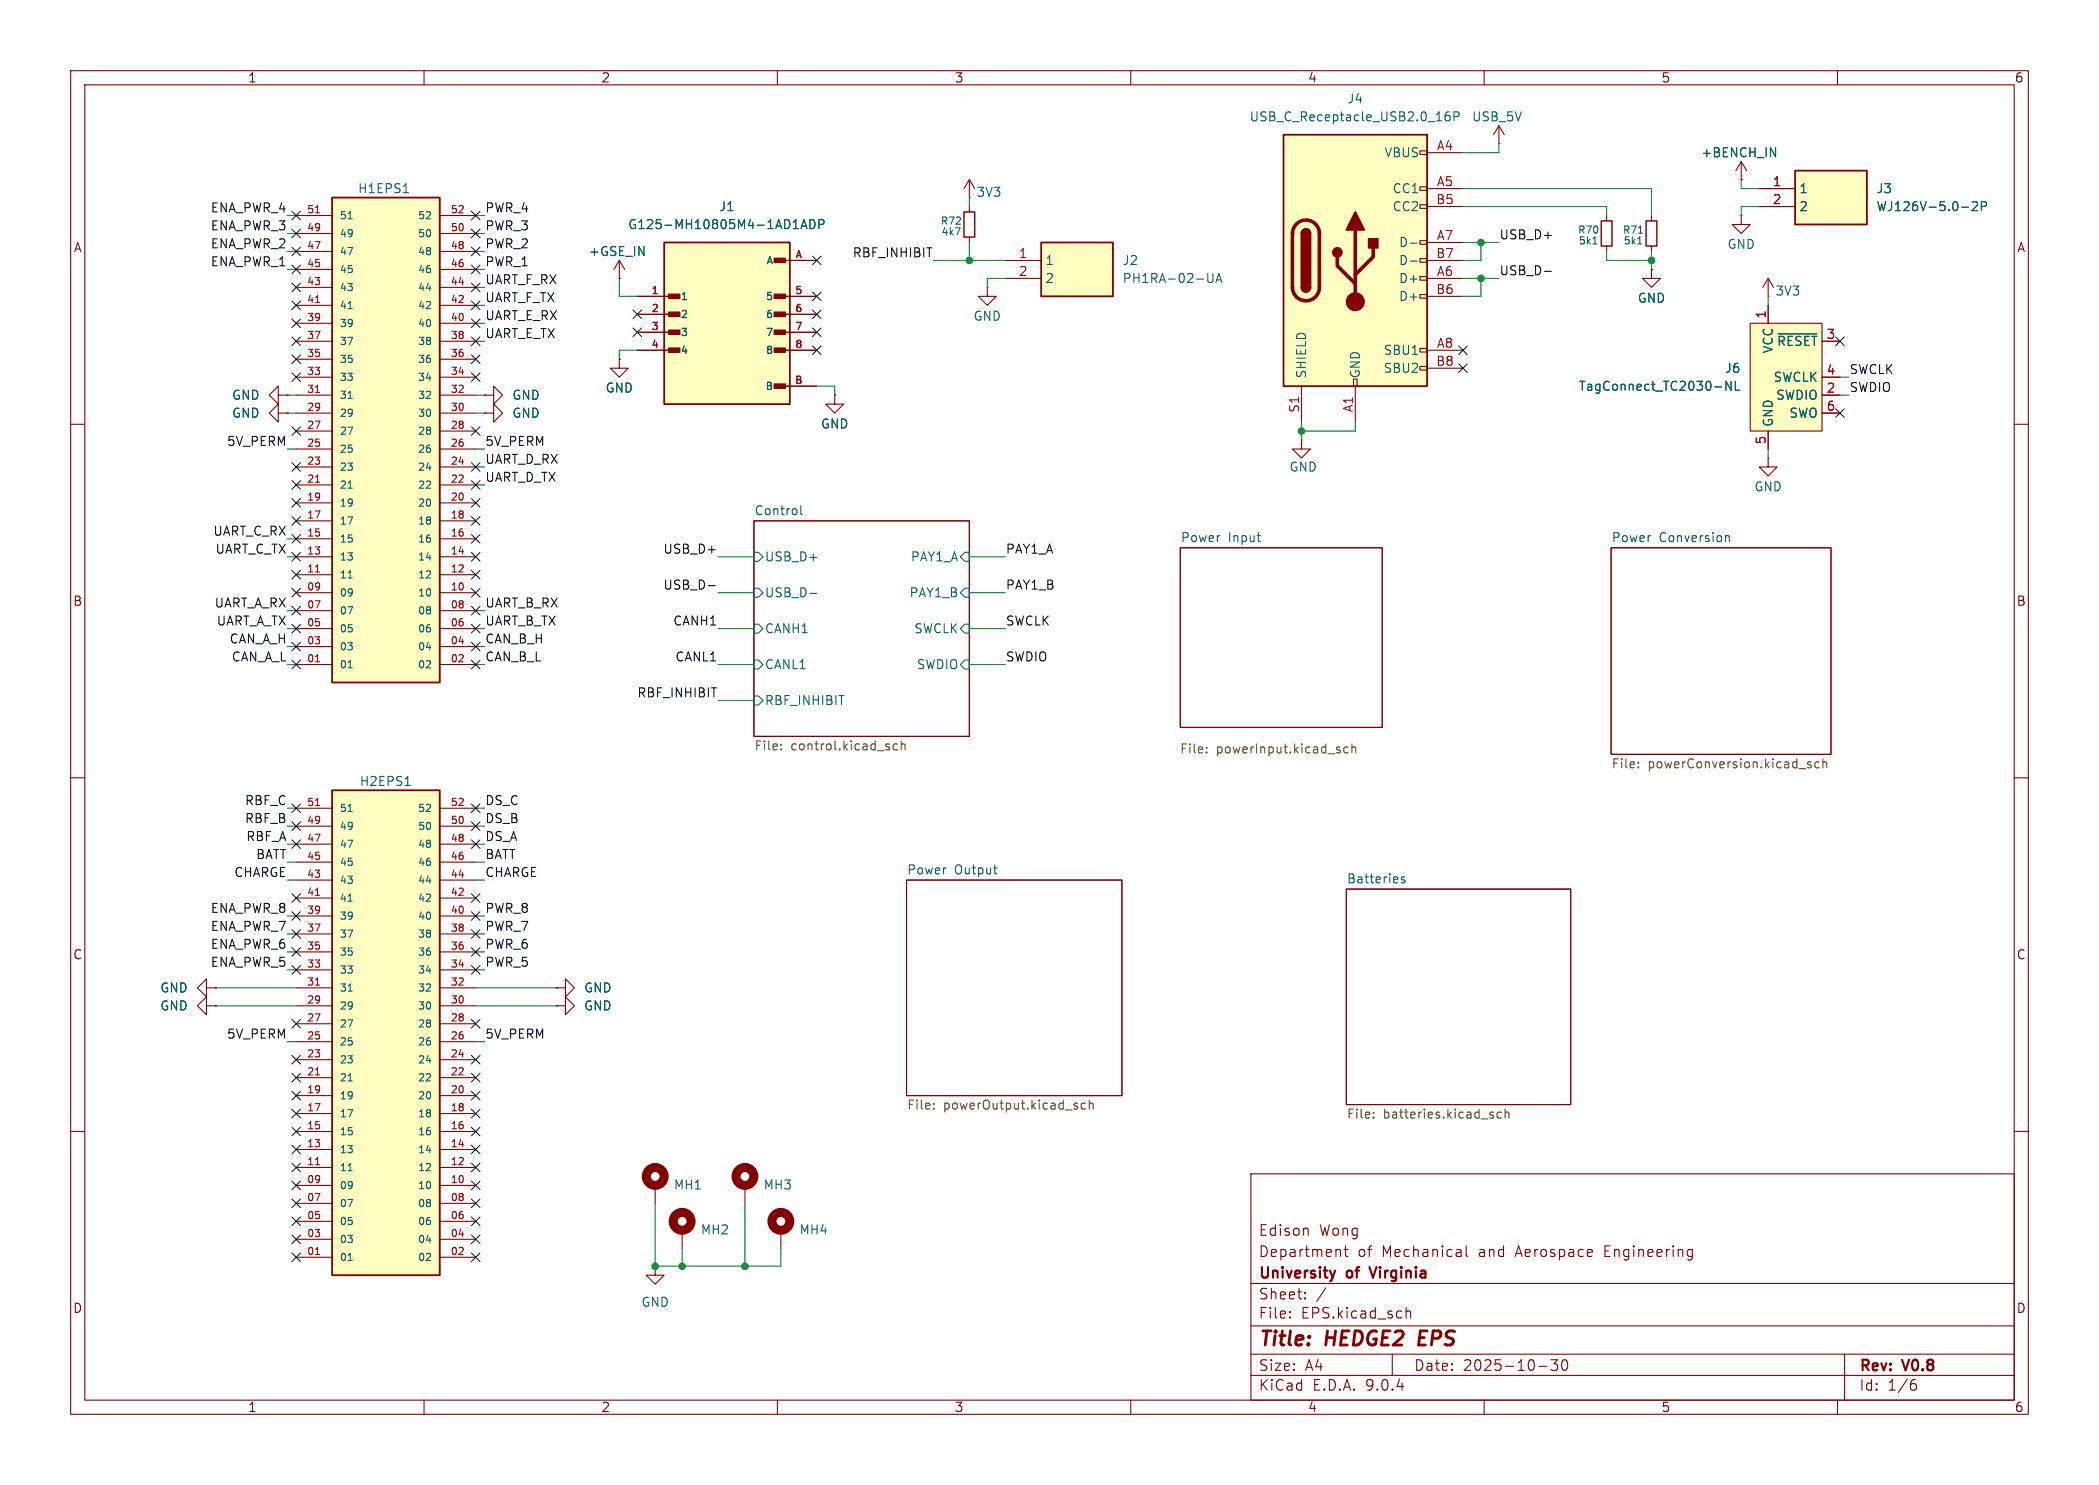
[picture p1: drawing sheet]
<svg xmlns="http://www.w3.org/2000/svg" width="297mm" height="210mm" viewBox="0 0 297 210" stroke-linecap="round" stroke-linejoin="round" font-family="sans-serif">
<g fill="none" stroke="#840000" stroke-width=".15">
<path d="M10 10h277v190h-277zM12 12h273v186h-273zM60 10v2M110 10v2M160 10v2M210 10v2M212.1 17.8l-.8 1.3M212.1 17.8l.8 1.3M212.1 17.8v2.5M260 10v2M212.1 20.3h.1M250.2 39.4l-.8 1.2"/>
<path d="M250.2 39.4l.8 1.2M250.2 39.4v2.5M68.6 55.9h1.2v1.3l1.3-1.3-1.3-1.3v1.3M68.6 55.9h.1M250.2 41.9h.1M10 60h2M106.7 73.7h30.5v30.4h-30.5zM167 77.5h28.6v25.4h-28.6zM228 77.5h31.1v29.2h-31.1zM285 60h2M10 110h2M285 110h2"/>
<path d="M128.3 124.5h30.4v30.4h-30.4zM190.5 125.7h31.7v30.5h-31.7zM10 160h2M177 166h108v32h-108zM184.9 173.7l.2 .2v.8M189.6 176.8l.1 .9M190.2 176.7h.5M190.4 176.2v1.3l.1 .1 .2 .1M207.5 176.2v1.3l.2 .2M239 176.7l.5 .1M239.5 177.6l-.5 .1M239.5 176.7v1.2l-.3 .3"/>
<path d="M285 160h2M60 198v2M110 198v2M160 198v2M177 194.5h108M177 191.5h108M177 187.5h108M177 181.5h108M182.5 186.3h.1l-.1 .1M182.5 186.3v.1M182.5 185.5v.1M182.5 185.5h.1l-.1 .1"/>
<path d="M184.7 183.6v.1M184.7 183.6h-.1l.1 .1M184.7 182.8v.1M184.7 182.8h-.1l.1 .1M187.6 182.1l-1.3 2M197 191.5v3M199 184.9v1.5M199 185.5a.37 .37 0 0 1 .6 .1v.8M210 198v2M217.7 193.2h1.2M219.5 192.3h.9l-.5 .6a.41 .41 0 0 1 .5 .3v.3l-.2 .2-.5 .1-.2-.1M221.1 192.4a.36 .36 0 0 1 .4-.1 .36 .36 0 0 1 .2 .3 .77 .77 0 0 1-.4 1.2 .91 .91 0 0 1-.2-1.4z"/>
<path d="M260 198v2M261 191.5v6.5M270.6 195.7h.4l.2 .3-.1 .5-.2 .1h-.3M271 195.1l-.4 .1"/>
</g>
<path d="M201 188.2l-.3 2h1" fill="none" stroke="#840000" stroke-width=".4"/>
<path d="M188.9 179.7l-.3 1M193.8 179.2l.5 1.5" fill="none" stroke="#840000" stroke-width=".3"/>
<g fill="none" stroke="#006464" stroke-width=".15">
<path d="M106.7 78.1h.6l.6 .6-.6 .7h-.6zM113.3 71.5v1.1l.2 .2M136.5 78.1h.7v1.3h-.7l-.6-.7zM177.9 75.7h.5M178.2 76.6h.2M244.2 75.9l.1-.2 .3 .1 .1 .8M106.7 88.3h.6l.6 .6-.6 .6h-.6zM106.7 93.3h.6l.6 .7-.6 .6h-.6zM106.7 83.2h.6l.6 .6-.6 .7h-.6zM106.7 98.4h.6l.6 .7-.6 .6h-.6zM114.6 83.9h1M136.5 83.2h.7v1.3h-.7l-.6-.7z"/>
<path d="M136.5 88.3h.7v1.2h-.7l-.6-.6zM136.5 93.3h.7v1.3h-.7l-.6-.6zM140.6 122.7h.5M140.9 123.6h.2M198.8 124.1l-.3-.1-.2 .2v.2l.5 .1v.3h-.5"/>
</g>
<g fill="none" stroke="#725600" stroke-width=".15">
<path d="M110.5 105.9v.1M110.5 105.3v.1M127 105.3l-.4-.1-.2 .2v.4l.1 .2h.5M127.5 105.3l.2-.1 .3 .1 .1 .7M127.5 104.8v1.2M170.7 106.4v.1M170.7 105.7v.1M190.7 105.7l-.3-.1-.3 .3v.3l.2 .2h.4M191.3 105.8l.2-.2 .3 .1v.8M191.3 105.2v1.3M231.8 108.5v.1M231.8 107.8v.1"/>
<path d="M255.8 108l.5 .3-.2 .3-.3-.1M256.2 107.8l-.3-.1-.1 .2M257.4 107.8l-.4-.1-.2 .3v.3l.1 .2h.5M257.9 107.9l.2-.2 .3 .1 .1 .8M257.9 107.3v1.3M132.1 156.7v.1M132.1 156.1v.1M152.4 156.5v.3M153.6 156.1l-.4-.1-.2 .2v.4l.1 .2h.5M154.1 156.1l.2-.1 .3 .1 .1 .7M154.1 155.6v1.2M194.3 158v.1"/>
<path d="M194.3 157.3v.2M212.4 157.3h-.3l-.3 .2v.4l.1 .2h.5M213 157.4l.2-.1h.3v.8M213 156.8v1.3"/>
</g>
<path d="M47 111.8h15.2v68.5h-15.2z" fill="#ffffc2"/>
<path d="M47 111.8h15.2v68.5h-15.2z" fill="none" stroke="#840000" stroke-width=".25"/>
<g fill="none" stroke="#840000" stroke-width=".15">
<path d="M233.7 38.1v1.3h1.2l-1.2 1.2-1.3-1.2h1.3M233.7 38.1h.1M246.4 25.4h.1M246.4 30.5v1.3h1.2l-1.2 1.2-1.3-1.2h1.3M246.4 30.5h.1M246.4 22.9l-.8 1.2M246.4 22.9l.7 1.2M246.4 22.9v2.5M118.1 55.9v1.3h1.3l-1.3 1.2-1.3-1.2h1.3M118.1 55.9h.1M184.1 62.2v1.3h1.3l-1.3 1.3-1.2-1.3h1.2M184.1 62.2h.1"/>
<path d="M41.9 119.4h5.1M41.9 116.8h5.1M41.9 114.3h5.1M62.2 119.4h5.1M62.2 116.8h5.1M62.2 114.3h5.1M41.9 139.7h5.1M41.9 137.2h5.1M41.9 134.6h5.1M41.9 132.1h5.1M41.9 129.5h5.1M41.9 127h5.1"/>
<path d="M41.9 124.5h5.1M41.9 121.9h5.1M62.2 139.7h5.1M62.2 137.2h5.1M62.2 134.6h5.1M62.2 132.1h5.1M62.2 129.5h5.1M62.2 127h5.1M62.2 124.5h5.1M62.2 121.9h5.1M41.9 157.5h5.1M41.9 154.9h5.1"/>
<path d="M41.9 152.4h5.1M41.9 149.9h5.1M41.9 147.3h5.1M41.9 144.8h5.1M41.9 142.2h5.1M62.2 157.5h5.1M62.2 154.9h5.1M62.2 152.4h5.1M62.2 149.9h5.1M62.2 147.3h5.1M62.2 144.8h5.1M62.2 142.2h5.1"/>
<path d="M41.9 177.8h5.1M41.9 175.3h5.1M41.9 172.7h5.1M41.9 170.2h5.1M41.9 167.6h5.1M41.9 165.1h5.1M41.9 162.6h5.1M41.9 160h5.1M62.2 177.8h5.1M62.2 175.3h5.1M62.2 172.7h5.1M62.2 170.2h5.1"/>
<path d="M62.2 167.6h5.1M62.2 165.1h5.1M62.2 162.6h5.1M62.2 160h5.1"/>
</g>
<path d="M250.5 20.9l.7 1.3v-1.3M49.3 114.8h.5M57.3 111.1h.8M49.3 127.5h.5M49.3 152.9h.5M49.3 140.2h.5M49.3 178.3h.5M49.3 165.6h.5" fill="none" stroke="#006464" stroke-width=".15"/>
<path d="M44.6 113.9h.6M44.6 139.3h.6M44.6 126.6h.6M44.6 152h.6M44.6 177.4h.6M44.6 164.7h.6" fill="none" stroke="#a90000" stroke-width=".15"/>
<path d="M254 24.1h10.2v7.7h-10.2z" fill="#ffffc2"/>
<path d="M254 24.1h10.2v7.7h-10.2z" fill="none" stroke="#840000" stroke-width=".25"/>
<path d="M248.9 26.7h5.1M248.9 29.2h5.1M68.6 58.4h1.2v1.3l1.3-1.3-1.3-1.2v1.2M68.6 58.4h.1" fill="none" stroke="#840000" stroke-width=".15"/>
<path d="M277.6 29.3h.9M279.1 28.6l.2-.1h.3l.2 .1v.3v.2l-.8 .7h.8M280.4 29.2l.6-.1 .1-.2-.1-.3-.2-.1h-.4v1.3" fill="none" stroke="#006464" stroke-width=".15"/>
<path d="M47 27.9h15.2v68.6h-15.2z" fill="#ffffc2"/>
<path d="M47 27.9h15.2v68.6h-15.2z" fill="none" stroke="#840000" stroke-width=".25"/>
<g fill="none" stroke="#840000" stroke-width=".15">
<path d="M41.9 38.1h5.1M41.9 35.6h5.1M41.9 33h5.1M41.9 30.5h5.1M62.2 38.1h5.1M62.2 35.6h5.1M62.2 33h5.1M62.2 30.5h5.1M41.9 58.4h5.1M41.9 55.9h5.1M41.9 53.3h5.1M41.9 50.8h5.1"/>
<path d="M41.9 48.3h5.1M41.9 45.7h5.1M41.9 43.2h5.1M41.9 40.6h5.1M62.2 58.4h5.1M62.2 55.9h5.1M62.2 53.3h5.1M62.2 50.8h5.1M62.2 48.3h5.1M62.2 45.7h5.1M62.2 43.2h5.1M62.2 40.6h5.1"/>
<path d="M41.9 78.7h5.1M41.9 76.2h5.1M41.9 73.7h5.1M41.9 71.1h5.1M41.9 68.6h5.1M41.9 66h5.1M41.9 63.5h5.1M41.9 61h5.1M62.2 78.7h5.1M62.2 76.2h5.1M62.2 73.7h5.1M62.2 71.1h5.1"/>
<path d="M62.2 68.6h5.1M62.2 66h5.1M62.2 63.5h5.1M62.2 61h5.1M41.9 94h5.1M41.9 91.4h5.1M41.9 88.9h5.1M41.9 86.4h5.1M41.9 83.8h5.1M41.9 81.3h5.1M62.2 94h5.1M62.2 91.4h5.1"/>
<path d="M62.2 88.9h5.1M62.2 86.4h5.1M62.2 83.8h5.1M62.2 81.3h5.1"/>
</g>
<path d="M49.3 30.9h.5M57.1 27.2h.7M49.3 56.3h.5M49.3 43.6h.5M49.3 69h.5M49.3 94.4h.5M49.3 81.7h.5" fill="none" stroke="#006464" stroke-width=".15"/>
<path d="M44.6 30.1h.6M44.6 55.5h.6M44.6 42.8h.6M44.6 68.2h.6M44.6 93.6h.6M44.6 80.9h.6" fill="none" stroke="#a90000" stroke-width=".15"/>
<path d="M94 34.3h17.8v22.9h-17.8z" fill="#ffffc2"/>
<path d="M94 34.3h17.8v22.9h-17.8z" fill="none" stroke="#840000" stroke-width=".25"/>
<g fill="#840000" stroke="#840000" stroke-width=".15">
<path d="M94.6 41.6h1.6v.6h-1.6z"/>
<path d="M94.6 44.1h1.6v.7h-1.6z"/>
<path d="M94.6 46.7h1.6v.6h-1.6z"/>
<path d="M94.6 49.2h1.6v.6h-1.6z"/>
<path d="M109.5 36.5h1.6v.6h-1.6z"/>
<path d="M109.5 41.6h1.6v.6h-1.6z"/>
<path d="M109.5 44.1h1.6v.7h-1.6z"/>
<path d="M109.5 46.7h1.6v.6h-1.6z"/>
<path d="M109.5 49.2h1.6v.6h-1.6z"/>
<path d="M109.5 54.3h1.6v.6h-1.6z"/>
</g>
<g fill="none" stroke="#840000" stroke-width=".15">
<path d="M110.5 36.8h5.1M227.3 30.5v.7M227.3 34.8v.8M233.7 30.5v.7M233.7 34.8v.8M39.4 55.9v1.3l-1.3-1.3 1.3-1.3v1.3h1.2M40.6 55.9h.1M90.2 41.9h5M90.2 44.5h5M90.2 47h5M90.2 49.5h5M110.5 41.9h5.1"/>
<path d="M110.5 44.5h5.1M110.5 47h5.1M110.5 49.5h5.1M110.5 54.6h5.1M92.7 179.1v1.2h1.3l-1.3 1.3-1.3-1.3h1.3M92.7 179.1h.1M92.7 167.6v2.6M96.5 174v2.5M105.4 167.6v2.6M110.5 174v2.5"/>
</g>
<path d="M113.3 32.3l.5-1.2 .4 1.2M113.5 32h.6M114.6 31.1a.64 .64 0 0 1 .7 .6 .64 .64 0 0 1-.7 .6zM115.9 31.7h.6l.1-.2-.1-.3-.1-.1h-.5v1.2M225.4 34.5h.6M231.7 34.5h.6M231.8 33h.6" fill="none" stroke="#006464" stroke-width=".15"/>
<path d="M226.6 31.2h1.5v3.6h-1.5zM232.9 31.2h1.5v3.6h-1.5z" fill="none" stroke="#840000" stroke-width=".2"/>
<g fill="none" stroke="#840000" stroke-width="1.3">
<circle cx="92.7" cy="166.4" r="1.27"/>
<circle cx="96.5" cy="172.7" r="1.27"/>
<circle cx="105.4" cy="166.4" r="1.27"/>
<circle cx="110.5" cy="172.7" r="1.27"/>
</g>
<path d="M247.6 45.7h10.2v15.3h-10.2z" fill="#ffffc2"/>
<g fill="none" stroke="#840000" stroke-width=".15">
<path d="M87.6 39.4h.1M87.6 36.8l-.7 1.3M87.6 36.8l.8 1.3M87.6 36.8v2.6M39.4 58.4v1.3l-1.3-1.3 1.3-1.2v1.2h1.2M40.6 58.4h.1M87.6 50.8v1.3h1.3l-1.3 1.2-1.2-1.2h1.2M87.6 50.8h.1M247.6 45.7h10.2v15.3h-10.2zM250.2 43.2v2.5M257.8 48.3h2.5M257.8 53.3h2.5"/>
<path d="M257.8 55.9h2.5M257.8 58.4h2.5M250.2 61v2.5M78.7 139.7h1.3v1.3l1.3-1.3-1.3-1.3v1.3M78.7 139.7h.1M78.7 142.2h1.3v1.3l1.3-1.3-1.3-1.2v1.2M78.7 142.2h.1"/>
</g>
<path d="M244.9 53.9v1.3l-.7-1.3v1.3M245.5 53.9v1.3h.6M251.6 47.2h5.5" fill="none" stroke="#006464" stroke-width=".15"/>
<path d="M181.6 19.1h20.3v35.5h-20.3z" fill="#ffffc2"/>
<g fill="none" stroke="#840000" stroke-width=".15">
<path d="M200.9 21.3h1v.5h-1zM200.9 26.4h1v.5h-1zM200.9 29h1v.5h-1zM200.9 34h1v.5h-1zM200.9 36.6h1v.5h-1zM200.9 39.1h1v.5h-1zM201.9 21.6h5.1M201.9 26.7h5.1M201.9 29.2h5.1M201.9 34.3h5.1M201.9 36.8h5.1M201.9 39.4h5.1"/>
<path d="M184.1 54.6v5.1M191.5 53.6h.5v1h-.5zM191.8 54.6v5.1M200.9 41.7h1v.5h-1zM200.9 49.3h1v.5h-1zM200.9 51.8h1v.5h-1zM201.9 41.9h5.1M201.9 49.5h5.1M201.9 52.1h5.1M250.2 64.8v1.2h1.3l-1.3 1.3-1.3-1.3h1.3M250.2 64.8h.1M29.2 139.7v1.3l-1.3-1.3 1.3-1.3v1.3h1.3"/>
<path d="M30.5 139.7h.1M29.2 142.2v1.3l-1.3-1.3 1.3-1.2v1.2h1.3M30.5 142.2h.1"/>
</g>
<path d="M181.6 19.1h20.3v35.5h-20.3zM184.1 33a.64 .64 0 0 1 .7-.6 .64 .64 0 0 1 .6 .6M184.1 40.6a.64 .64 0 0 0 .7 .7 .64 .64 0 0 0 .6-.7" fill="none" stroke="#840000" stroke-width=".25"/>
<path d="M183.4 31.7a1.9 1.9 0 0 1 2.1-.4 1.9 1.9 0 0 1 1.2 1.7v7.6a1.91 1.91 0 0 1-1.9 1.9 1.91 1.91 0 0 1-1.9-1.9v-7.6a1.9 1.9 0 0 1 .5-1.3zM189.2 36.3v1.3l2.6 2.5M191.8 32.5v10.2M194.3 35.1v1.2l-2.5 2.6" fill="none" stroke="#840000" stroke-width=".51"/>
<g fill="#840000" stroke="#840000" stroke-width=".25">
<path d="M184.1 33h1.3v7.6h-1.3z"/>
<path d="M184.3 32.6a.64 .64 0 0 1 .7-.2 .64 .64 0 0 1 .4 .6h-1.3z"/>
<path d="M184.1 40.6h1.3a.64 .64 0 0 1-.6 .7 .64 .64 0 0 1-.7-.7z"/>
<path d="M191.8 30l1.2 2.5h-2.5z"/>
<path d="M193.7 33.8h1.2v1.3h-1.2z"/>
<circle cx="189.2" cy="35.7" r=".63"/>
</g>
<circle cx="191.8" cy="42.7" r="1.27" fill="#840000" stroke="#840000" stroke-width=".15"/>
<path d="M205.1 15.8a.5 .5 0 0 0-.6 .6v.4l.1 .2 .4 .1 .1-.1 .1-.5-.1-.1-.4-.1-.2 .2M205.7 16.5l.6-.1 .2-.2-.1-.3-.2-.1h-.5v1.3M199.5 34.4h1M199.5 36.9h1" fill="none" stroke="#006464" stroke-width=".15"/>
<path d="M147.3 34.3h10.2v7.6h-10.2z" fill="#ffffc2"/>
<path d="M147.3 34.3h10.2v7.6h-10.2z" fill="none" stroke="#840000" stroke-width=".25"/>
<g fill="none" stroke="#840000" stroke-width=".15">
<path d="M87.6 39.4h.1M110.5 36.8h5.1M137.2 27.9h.1M137.2 25.4l-.8 1.3M137.2 25.4l.7 1.3M137.2 25.4v2.5M137.2 29.2v.8M137.2 33.5v.8M142.2 36.8h5.1M142.2 39.4h5.1M233.7 38.1h.1M246.4 25.4h.1"/>
<path d="M248.9 26.7h5.1M248.9 29.2h5.1M40.6 55.9h.1M40.6 58.4h.1M68.6 55.9h.1M68.6 58.4h.1M87.6 50.8h.1M90.2 41.9h5M90.2 44.5h5M90.2 47h5M90.2 49.5h5M110.5 41.9h5.1"/>
<path d="M110.5 44.5h5.1M110.5 47h5.1M110.5 49.5h5.1M110.5 54.6h5.1M118.1 55.9h.1M139.7 40.6v1.3h1.3l-1.3 1.3-1.3-1.3h1.3M139.7 40.6h.1M250.2 43.2v2.5M257.8 48.3h2.5M257.8 53.3h2.5M257.8 55.9h2.5M257.8 58.4h2.5"/>
<path d="M250.2 61v2.5M30.5 139.7h.1M78.7 139.7h.1M30.5 142.2h.1M78.7 142.2h.1"/>
</g>
<g fill="none" stroke="#006464" stroke-width=".15">
<path d="M113.3 32.3l.5-1.2 .4 1.2M113.5 32h.6M114.6 31.1a.64 .64 0 0 1 .7 .6 .64 .64 0 0 1-.7 .6zM115.9 31.7h.6l.1-.2-.1-.3-.1-.1h-.5v1.2M135.9 32.2l-.5 1M170.9 38.7v1l.2 .2h.4l.1-.2v-1M172 39.9l.5-1.2 .4 1.2M172.2 39.6h.6M250.5 20.9l.7 1.3v-1.3M277.6 29.3h.9M279.1 28.6l.2-.1h.3l.2 .1v.3v.2l-.8 .7h.8M280.4 29.2l.6-.1 .1-.2-.1-.3-.2-.1h-.4v1.3"/>
<path d="M244.9 53.9v1.3l-.7-1.3v1.3M245.5 53.9v1.3h.6M251.6 47.2h5.5"/>
</g>
<path d="M136.4 30h1.5v3.5h-1.5z" fill="none" stroke="#840000" stroke-width=".2"/>
<path d="M218.5 38.4h1M100.2 82.8h1" fill="none" stroke="#0f0f0f" stroke-width=".15"/>
<g fill="none" stroke="#009600" stroke-width=".15">
<path d="M40.6 35.6h1.3M40.6 33h1.3M40.6 30.5h1.3M40.6 38.1h1.3M67.3 35.6h1.3M67.3 33h1.3M67.3 30.5h1.3M67.3 38.1h1.3M87.6 39.4v2.5h2.6M132.1 36.8h10.1M137.2 27.9v1.3M137.2 34.3v2.5"/>
<path d="M142.2 39.4h-2.5v1.2M207 29.2h20.3v1.3M207 26.7h26.7v3.8M207 39.4h5.1M207 34.3h5.1M209.5 39.4v2.5h-2.5M209.5 34.3v2.5h-2.5M212.1 20.3v1.3h-5.1M227.3 35.6v1.2h6.4M233.7 35.6v2.5M246.4 25.4v1.3h2.5M248.9 29.2h-2.5v1.3"/>
<path d="M40.6 55.9h1.3M40.6 58.4h1.3M67.3 55.9h1.3M67.3 40.6h1.3M67.3 58.4h1.3M67.3 43.2h1.3M67.3 48.3h1.3M67.3 45.7h1.3M90.2 49.5h-2.6v1.3M115.6 54.6h2.5v1.3M184.1 59.7v2.5M191.8 59.7v1.3h-7.7"/>
<path d="M250.2 41.9v1.3M260.3 55.9h1.3M260.3 53.3h1.3M40.6 76.2h1.3M40.6 78.7h1.3M40.6 63.5h1.3M67.3 68.6h1.3M67.3 66h1.3M67.3 63.5h1.3M101.6 78.7h5.1M137.2 78.7h5M250.2 63.5v1.3"/>
<path d="M40.6 91.4h1.3M40.6 86.4h1.3M40.6 88.9h1.3M40.6 94h1.3M67.3 91.4h1.3M67.3 86.4h1.3M67.3 88.9h1.3M67.3 94h1.3M101.6 88.9h5.1M101.6 94h5.1M101.6 83.8h5.1M101.6 99.1h5.1"/>
<path d="M137.2 88.9h5M137.2 94h5M137.2 83.8h5M40.6 116.8h1.3M40.6 119.4h1.3M40.6 114.3h1.3M67.3 116.8h1.3M67.3 119.4h1.3M67.3 114.3h1.3M30.5 139.7h11.4M40.6 132.1h1.3M40.6 134.6h1.3"/>
<path d="M40.6 129.5h1.3M40.6 121.9h1.3M40.6 124.5h1.3M40.6 137.2h1.3M67.3 139.7h11.4M67.3 132.1h1.3M67.3 134.6h1.3M67.3 129.5h1.3M67.3 121.9h1.3M67.3 124.5h1.3M67.3 137.2h1.3M30.5 142.2h11.4"/>
<path d="M40.6 147.3h1.3M67.3 147.3h1.3M67.3 142.2h11.4M92.7 170.2v8.9h17.8v-2.6M96.5 176.5v2.6M105.4 170.2v8.9"/>
</g>
<g fill="none" stroke="#000084" stroke-width=".15">
<path d="M41.3 29.9l1.2 1.2M41.3 32.4l1.2 1.2M41.3 35l1.2 1.2M41.3 37.5l1.2 1.2M42.5 29.9l-1.2 1.2M42.5 32.4l-1.2 1.2M42.5 35l-1.2 1.2M42.5 37.5l-1.2 1.2M66.7 32.4l1.2 1.2M66.7 29.9l1.2 1.2M66.7 35l1.2 1.2M66.7 37.5l1.2 1.2"/>
<path d="M67.9 32.4l-1.2 1.2M67.9 29.9l-1.2 1.2M67.9 35l-1.2 1.2M67.9 37.5l-1.2 1.2M115 36.2l1.2 1.2M116.2 36.2l-1.2 1.2M41.3 45.1l1.2 1.2M41.3 40l1.2 1.2M41.3 42.6l1.2 1.2M41.3 47.7l1.2 1.2M41.3 52.7l1.2 1.2M41.3 50.2l1.2 1.2"/>
<path d="M42.5 45.1l-1.2 1.2M42.5 40l-1.2 1.2M42.5 42.6l-1.2 1.2M42.5 47.7l-1.2 1.2M42.5 52.7l-1.2 1.2M42.5 50.2l-1.2 1.2M66.7 50.2l1.2 1.2M66.7 45.1l1.2 1.2M66.7 47.7l1.2 1.2M66.7 40l1.2 1.2M66.7 42.6l1.2 1.2M66.7 52.7l1.2 1.2"/>
<path d="M67.9 50.2l-1.2 1.2M67.9 52.7l-1.2 1.2M67.9 45.1l-1.2 1.2M67.9 47.7l-1.2 1.2M67.9 42.6l-1.2 1.2M67.9 40l-1.2 1.2M89.6 43.8l1.2 1.3M89.6 46.4l1.2 1.2M90.8 43.8l-1.2 1.3M90.8 46.4l-1.2 1.2M115 43.8l1.2 1.3M115 46.4l1.2 1.2"/>
<path d="M115 48.9l1.2 1.2M115 41.3l1.2 1.2M116.2 43.8l-1.2 1.3M116.2 46.4l-1.2 1.2M116.2 48.9l-1.2 1.2M116.2 41.3l-1.2 1.2M206.4 48.9l1.2 1.2M206.4 51.5l1.2 1.2M207.6 48.9l-1.2 1.2M207.6 51.5l-1.2 1.2M259.7 47.7l1.3 1.2M259.7 57.8l1.3 1.2"/>
<path d="M261 47.7l-1.3 1.2M261 57.8l-1.3 1.2M41.3 75.6l1.2 1.2M41.3 78.1l1.2 1.2M41.3 60.4l1.2 1.2M41.3 68l1.2 1.2M41.3 73.1l1.2 1.2M41.3 70.5l1.2 1.2M41.3 65.4l1.2 1.2M42.5 75.6l-1.2 1.2M42.5 78.1l-1.2 1.2M42.5 70.5l-1.2 1.2"/>
<path d="M42.5 60.4l-1.2 1.2M42.5 73.1l-1.2 1.2M42.5 68l-1.2 1.2M42.5 65.4l-1.2 1.2M66.7 70.5l1.2 1.2M66.7 78.1l1.2 1.2M66.7 73.1l1.2 1.2M66.7 60.4l1.2 1.2M66.7 65.4l1.2 1.2M66.7 75.6l1.2 1.2M66.7 68l1.2 1.2M67.9 70.5l-1.2 1.2"/>
<path d="M67.9 60.4l-1.2 1.2M67.9 78.1l-1.2 1.2M67.9 73.1l-1.2 1.2M67.9 65.4l-1.2 1.2M67.9 68l-1.2 1.2M67.9 75.6l-1.2 1.2M41.3 85.8l1.2 1.2M41.3 88.3l1.2 1.2M41.3 83.2l1.2 1.2M41.3 80.7l1.2 1.2M41.3 93.4l1.2 1.2M41.3 90.8l1.2 1.2"/>
<path d="M42.5 85.8l-1.2 1.2M42.5 88.3l-1.2 1.2M42.5 83.2l-1.2 1.2M42.5 80.7l-1.2 1.2M42.5 93.4l-1.2 1.2M42.5 90.8l-1.2 1.2M66.7 83.2l1.2 1.2M66.7 85.8l1.2 1.2M66.7 88.3l1.2 1.2M66.7 90.8l1.2 1.2M66.7 93.4l1.2 1.2M66.7 80.7l1.2 1.2"/>
<path d="M67.9 83.2l-1.2 1.2M67.9 90.8l-1.2 1.2M67.9 88.3l-1.2 1.2M67.9 85.8l-1.2 1.2M67.9 93.4l-1.2 1.2M67.9 80.7l-1.2 1.2M41.3 116.2l1.2 1.2M41.3 113.7l1.2 1.2M41.3 118.8l1.2 1.2M42.5 116.2l-1.2 1.2M42.5 113.7l-1.2 1.2M42.5 118.8l-1.2 1.2"/>
<path d="M66.7 116.2l1.2 1.2M66.7 113.7l1.2 1.2M66.7 118.8l1.2 1.2M67.9 116.2l-1.2 1.2M67.9 113.7l-1.2 1.2M67.9 118.8l-1.2 1.2M41.3 134l1.2 1.2M41.3 131.5l1.2 1.2M41.3 126.4l1.2 1.2M41.3 128.9l1.2 1.2M41.3 136.6l1.2 1.2M42.5 134l-1.2 1.2"/>
<path d="M42.5 131.5l-1.2 1.2M42.5 126.4l-1.2 1.2M42.5 128.9l-1.2 1.2M42.5 136.6l-1.2 1.2M66.7 134l1.2 1.2M66.7 128.9l1.2 1.2M66.7 131.5l1.2 1.2M66.7 126.4l1.2 1.2M66.7 136.6l1.2 1.2M67.9 134l-1.2 1.2M67.9 128.9l-1.2 1.2M67.9 131.5l-1.2 1.2"/>
<path d="M67.9 126.4l-1.2 1.2M67.9 136.6l-1.2 1.2M41.3 149.3l1.2 1.2M41.3 154.3l1.2 1.2M41.3 151.8l1.2 1.2M41.3 144.2l1.2 1.2M41.3 156.9l1.2 1.2M41.3 159.4l1.2 1.2M42.5 159.4l-1.2 1.2M42.5 156.9l-1.2 1.2M42.5 151.8l-1.2 1.2M42.5 149.3l-1.2 1.2"/>
<path d="M42.5 154.3l-1.2 1.2M42.5 144.2l-1.2 1.2M66.7 144.2l1.2 1.2M66.7 154.3l1.2 1.2M66.7 151.8l1.2 1.2M66.7 149.3l1.2 1.2M66.7 156.9l1.2 1.2M66.7 159.4l1.2 1.2M67.9 144.2l-1.2 1.2M67.9 154.3l-1.2 1.2M67.9 151.8l-1.2 1.2M67.9 149.3l-1.2 1.2"/>
<path d="M67.9 156.9l-1.2 1.2M67.9 159.4l-1.2 1.2M41.3 167l1.2 1.2M41.3 177.2l1.2 1.2M41.3 172.1l1.2 1.2M41.3 162l1.2 1.2M41.3 164.5l1.2 1.2M41.3 174.7l1.2 1.2M41.3 169.6l1.2 1.2M42.5 169.6l-1.2 1.2M42.5 174.7l-1.2 1.2M42.5 167l-1.2 1.2"/>
<path d="M42.5 177.2l-1.2 1.2M42.5 172.1l-1.2 1.2M42.5 162l-1.2 1.2M42.5 164.5l-1.2 1.2M66.7 177.2l1.2 1.2M66.7 172.1l1.2 1.2M66.7 164.5l1.2 1.2M66.7 167l1.2 1.2M66.7 169.6l1.2 1.2M66.7 162l1.2 1.2M66.7 174.7l1.2 1.2M67.9 177.2l-1.2 1.2"/>
<path d="M67.9 172.1l-1.2 1.2M67.9 164.5l-1.2 1.2M67.9 167l-1.2 1.2M67.9 169.6l-1.2 1.2M67.9 162l-1.2 1.2M67.9 174.7l-1.2 1.2"/>
</g>
<g fill="#009600" stroke="#009600" stroke-width=".15">
<circle cx="92.7" cy="179.1" r=".46"/>
<circle cx="105.4" cy="179.1" r=".46"/>
<circle cx="96.5" cy="179.1" r=".46"/>
<circle cx="184.1" cy="61" r=".46"/>
<circle cx="209.5" cy="34.3" r=".46"/>
<circle cx="137.2" cy="36.8" r=".46"/>
<circle cx="209.5" cy="39.4" r=".46"/>
<circle cx="233.7" cy="36.8" r=".46"/>
</g>
<g font-size="2.8" fill="#840000">
<text x="178" y="190.9">Title:</text>
<text x="187.7" y="190.9">HEDGE2</text>
<text x="201.6" y="190.9">EPS</text>
</g>
<g font-size="2.1" fill="#840000">
<text x="178" y="178">Department</text>
<text x="178" y="175">Edison</text>
<text x="186.7" y="175">Wong</text>
<text x="192.1" y="178">of</text>
<text x="195.6" y="178">Mechanical</text>
<text x="209.4" y="178">and</text>
<text x="214.8" y="178">Aerospace</text>
<text x="227.4" y="178">Engineering</text>
<text x="178" y="184">Sheet:</text>
<text x="178" y="181.2">University</text>
<text x="190.7" y="181.2">of</text>
<text x="194.6" y="181.2">Virginia</text>
<text x="178" y="186.7">File:</text>
<text x="184.1" y="186.7">EPS.kicad_sch</text>
<text x="178" y="196.9">KiCad</text>
<text x="178" y="194.1">Size:</text>
<text x="184.7" y="194.1">A4</text>
<text x="185.7" y="196.9">E.D.A.</text>
<text x="193.3" y="196.9">9.0.4</text>
<text x="200" y="194.1">Date:</text>
<text x="207" y="194.1">2025-10-30</text>
<text x="263" y="194.3">Rev:</text>
<text x="263" y="196.9">Id:</text>
<text x="267.1" y="196.9">1/6</text>
<text x="269.4" y="194.3">V0.8</text>
</g>
<g font-size="1.8" fill="#840000">
<text x="35" y="11.9">1</text>
<text x="85" y="11.9">2</text>
<text x="135" y="11.9">3</text>
<text x="185" y="11.9">4</text>
<text x="235" y="11.9">5</text>
<text x="285" y="11.9">6</text>
<text x="10.3" y="35.9">A</text>
<text x="285.3" y="35.9">A</text>
<text x="10.3" y="85.9">B</text>
<text x="285.3" y="85.9">B</text>
<text x="10.3" y="135.9">C</text>
<text x="285.3" y="135.9">C</text>
<text x="10.3" y="185.9">D</text>
<text x="285.3" y="185.9">D</text>
<text x="35" y="199.9">1</text>
<text x="85" y="199.9">2</text>
<text x="135" y="199.9">3</text>
<text x="185" y="199.9">4</text>
<text x="235" y="199.9">5</text>
<text x="285" y="199.9">6</text>
</g>
<g font-size="1.8" fill="#006464">
<text x="176.7" y="17.4">USB_C_Receptacle_USB2.0_16P</text>
<text x="190.6" y="14.8">J4</text>
<text x="208.2" y="17.4">USB_5V</text>
<text x="195.8" y="22.5">VBUS</text>
<text x="240.6" y="22.5">+BENCH_IN</text>
<text x="50.6" y="27.5">H1EPS1</text>
<text x="138.1" y="28">3V3</text>
<text x="197" y="27.5">CC1</text>
<text x="254.5" y="27.5">1</text>
<text x="265.4" y="27.5">J3</text>
<text x="88.8" y="32.6">G125-MH10805M4-1AD1ADP</text>
<text x="101.7" y="30.1">J1</text>
<text x="197" y="30.1">CC2</text>
<text x="197.9" y="35.2">D-</text>
<text x="244.3" y="35.4">GND</text>
<text x="254.5" y="30.1">2</text>
<text x="265.4" y="30.1">WJ126V-5.0-2P</text>
<text x="83.2" y="36.4">+GSE_IN</text>
<text x="147.8" y="37.7">1</text>
<text x="147.8" y="40.2">2</text>
<text x="158.8" y="37.7">J2</text>
<text x="158.8" y="40.2">PH1RA-02-UA</text>
<text x="197.9" y="37.7">D-</text>
<text x="197.9" y="40.2">D+</text>
<text x="137.7" y="45.6">GND</text>
<text x="197.9" y="42.8">D+</text>
<text x="231.6" y="43">GND</text>
<text x="251.1" y="42">3V3</text>
<text x="185" y="53.6" transform="rotate(-90 185 53.6)">SHIELD</text>
<text x="192.6" y="53.6" transform="rotate(-90 192.6 53.6)">GND</text>
<text x="195.7" y="50.4">SBU1</text>
<text x="195.7" y="52.9">SBU2</text>
<text x="244" y="52.9">J6</text>
<text x="251.1" y="50.1" transform="rotate(-90 251.1 50.1)">VCC</text>
<text x="251.4" y="49.1">~{RESET}</text>
<text x="32.7" y="56.7">GND</text>
<text x="32.7" y="59.3">GND</text>
<text x="72.4" y="56.7">GND</text>
<text x="72.4" y="59.3">GND</text>
<text x="85.6" y="55.7">GND</text>
<text x="223.3" y="55.5">TagConnect_TC2030-NL</text>
<text x="250.9" y="54.2">SWCLK</text>
<text x="251.2" y="56.7">SWDIO</text>
<text x="253.1" y="59.3">SWO</text>
<text x="116.1" y="60.8">GND</text>
<text x="251.1" y="60.5" transform="rotate(-90 251.1 60.5)">GND</text>
<text x="182.4" y="66.9">GND</text>
<text x="248.2" y="69.7">GND</text>
<text x="106.7" y="72.9">Control</text>
<text x="167" y="76.8">Power</text>
<text x="173.8" y="76.8">Input</text>
<text x="228" y="76.8">Power</text>
<text x="234.8" y="76.8">Conversion</text>
<text x="108.1" y="79.6">USB_D+</text>
<text x="128.8" y="79.6">PAY1_A</text>
<text x="108.1" y="89.8">CANH1</text>
<text x="108.1" y="84.7">USB_D-</text>
<text x="128.6" y="84.7">PAY1_B</text>
<text x="129.3" y="89.8">SWCLK</text>
<text x="108.1" y="94.8">CANL1</text>
<text x="129.6" y="94.8">SWDIO</text>
<text x="108.1" y="99.9">RBF_INHIBIT</text>
<text x="50.8" y="111.4">H2EPS1</text>
<text x="128.3" y="123.7">Power</text>
<text x="135.1" y="123.7">Output</text>
<text x="190.5" y="125">Batteries</text>
<text x="22.6" y="143.1">GND</text>
<text x="22.6" y="140.6">GND</text>
<text x="82.6" y="143.1">GND</text>
<text x="82.6" y="140.6">GND</text>
<text x="95.3" y="168.4">MH1</text>
<text x="108" y="168.4">MH3</text>
<text x="99.1" y="174.8">MH2</text>
<text x="113" y="174.8">MH4</text>
<text x="90.7" y="185">GND</text>
</g>
<g font-size="1.8" fill="#a90000">
<text x="203.2" y="21.3">A4</text>
<text x="203.1" y="29">B5</text>
<text x="203.2" y="26.4">A5</text>
<text x="250.8" y="26.4">1</text>
<text x="250.8" y="29">2</text>
<text x="203.2" y="34">A7</text>
<text x="144.1" y="36.6">1</text>
<text x="144.1" y="39.1">2</text>
<text x="203.1" y="36.6">B7</text>
<text x="203.1" y="41.7">B6</text>
<text x="203.2" y="39.1">A6</text>
<text x="249.9" y="45.2" transform="rotate(-90 249.9 45.2)">1</text>
<text x="203.1" y="51.8">B8</text>
<text x="203.2" y="49.3">A8</text>
<text x="258.4" y="48">3</text>
<text x="258.4" y="53.1">4</text>
<text x="183.9" y="58.5" transform="rotate(-90 183.9 58.5)">S1</text>
<text x="191.5" y="58.4" transform="rotate(-90 191.5 58.4)">A1</text>
<text x="258.4" y="55.6">2</text>
<text x="258.4" y="58.2">6</text>
<text x="249.9" y="62.9" transform="rotate(-90 249.9 62.9)">5</text>
</g>
<g font-size="1.8" fill="#0f0f0f">
<text x="29.7" y="30.1">ENA_PWR_4</text>
<text x="29.7" y="35.2">ENA_PWR_2</text>
<text x="29.7" y="32.7">ENA_PWR_3</text>
<text x="68.6" y="32.7">PWR_3</text>
<text x="68.6" y="30.1">PWR_4</text>
<text x="68.6" y="35.2">PWR_2</text>
<text x="212.1" y="33.9">USB_D+</text>
<text x="29.7" y="37.8">ENA_PWR_1</text>
<text x="68.6" y="37.8">PWR_1</text>
<text x="68.6" y="40.3">UART_F_RX</text>
<text x="120.6" y="36.5">RBF_INHIBIT</text>
<text x="212.1" y="39">USB_D-</text>
<text x="68.6" y="47.9">UART_E_TX</text>
<text x="68.6" y="45.4">UART_E_RX</text>
<text x="68.6" y="42.8">UART_F_TX</text>
<text x="261.6" y="53">SWCLK</text>
<text x="261.6" y="55.5">SWDIO</text>
<text x="32" y="63.2">5V_PERM</text>
<text x="68.6" y="63.2">5V_PERM</text>
<text x="68.6" y="65.7">UART_D_RX</text>
<text x="68.6" y="68.2">UART_D_TX</text>
<text x="30.1" y="75.9">UART_C_RX</text>
<text x="30.4" y="78.4">UART_C_TX</text>
<text x="93.8" y="78.4">USB_D+</text>
<text x="93.8" y="83.5">USB_D-</text>
<text x="142.2" y="78.4">PAY1_A</text>
<text x="142.2" y="83.5">PAY1_B</text>
<text x="30.3" y="86">UART_A_RX</text>
<text x="30.6" y="88.6">UART_A_TX</text>
<text x="68.6" y="88.6">UART_B_TX</text>
<text x="68.6" y="86">UART_B_RX</text>
<text x="95.2" y="88.6">CANH1</text>
<text x="142.2" y="88.6">SWCLK</text>
<text x="32.4" y="91.1">CAN_A_H</text>
<text x="32.7" y="93.6">CAN_A_L</text>
<text x="68.6" y="91.1">CAN_B_H</text>
<text x="68.6" y="93.6">CAN_B_L</text>
<text x="95.5" y="93.6">CANL1</text>
<text x="142.2" y="93.6">SWDIO</text>
<text x="90.1" y="98.7">RBF_INHIBIT</text>
<text x="34.6" y="114">RBF_C</text>
<text x="68.6" y="114">DS_C</text>
<text x="34.6" y="116.5">RBF_B</text>
<text x="34.8" y="119">RBF_A</text>
<text x="68.6" y="119">DS_A</text>
<text x="68.6" y="116.5">DS_B</text>
<text x="33.1" y="124.1">CHARGE</text>
<text x="36.1" y="121.6">BATT</text>
<text x="68.6" y="124.1">CHARGE</text>
<text x="68.6" y="121.6">BATT</text>
<text x="29.7" y="131.7">ENA_PWR_7</text>
<text x="29.7" y="129.2">ENA_PWR_8</text>
<text x="68.6" y="129.2">PWR_8</text>
<text x="68.6" y="131.7">PWR_7</text>
<text x="29.7" y="136.8">ENA_PWR_5</text>
<text x="29.7" y="134.3">ENA_PWR_6</text>
<text x="68.6" y="134.3">PWR_6</text>
<text x="68.6" y="136.8">PWR_5</text>
<text x="32" y="147">5V_PERM</text>
<text x="68.6" y="147">5V_PERM</text>
</g>
<g font-size="1.8" fill="#725600">
<text x="106.7" y="106.5">File:</text>
<text x="111.9" y="106.5">control.kicad_sch</text>
<text x="166.9" y="106.9">File:</text>
<text x="172.1" y="106.9">powerInput.kicad_sch</text>
<text x="228" y="109">File:</text>
<text x="233.2" y="109">powerConversion.kicad_sch</text>
<text x="128.3" y="157.3">File:</text>
<text x="133.5" y="157.3">powerOutput.kicad_sch</text>
<text x="190.5" y="158.5">File:</text>
<text x="195.7" y="158.5">batteries.kicad_sch</text>
</g>
<g font-size="1.4" fill="#a90000">
<text x="43.4" y="35.3">47</text>
<text x="43.4" y="32.8">49</text>
<text x="43.4" y="30.2">51</text>
<text x="63.7" y="35.3">48</text>
<text x="63.7" y="32.8">50</text>
<text x="63.7" y="30.2">52</text>
<text x="43.4" y="40.4">43</text>
<text x="43.4" y="37.8">45</text>
<text x="63.7" y="40.4">44</text>
<text x="63.7" y="37.8">46</text>
<text x="92.1" y="41.7">1</text>
<text x="112.4" y="41.7">5</text>
<text x="112.5" y="36.6">A</text>
<text x="43.4" y="45.5">39</text>
<text x="43.4" y="42.9">41</text>
<text x="63.7" y="45.5">40</text>
<text x="63.7" y="42.9">42</text>
<text x="92.1" y="44.2">2</text>
<text x="92.1" y="46.7">3</text>
<text x="112.4" y="44.2">6</text>
<text x="112.4" y="46.7">7</text>
<text x="43.4" y="53.1">33</text>
<text x="43.4" y="50.5">35</text>
<text x="43.4" y="48">37</text>
<text x="63.7" y="53.1">34</text>
<text x="63.7" y="50.5">36</text>
<text x="63.7" y="48">38</text>
<text x="92.1" y="49.3">4</text>
<text x="112.4" y="49.3">8</text>
<text x="43.4" y="58.2">29</text>
<text x="43.4" y="55.6">31</text>
<text x="63.7" y="58.2">30</text>
<text x="63.7" y="55.6">32</text>
<text x="112.4" y="54.4">B</text>
<text x="43.4" y="65.8">23</text>
<text x="43.4" y="63.2">25</text>
<text x="43.4" y="60.7">27</text>
<text x="63.7" y="65.8">24</text>
<text x="63.7" y="63.2">26</text>
<text x="63.7" y="60.7">28</text>
<text x="43.4" y="70.9">19</text>
<text x="43.4" y="68.3">21</text>
<text x="63.7" y="70.9">20</text>
<text x="63.7" y="68.3">22</text>
<text x="43.4" y="75.9">15</text>
<text x="43.4" y="73.4">17</text>
<text x="63.7" y="75.9">16</text>
<text x="63.7" y="73.4">18</text>
<text x="43.4" y="83.6">09</text>
<text x="43.4" y="81">11</text>
<text x="43.4" y="78.5">13</text>
<text x="63.7" y="83.6">10</text>
<text x="63.7" y="81">12</text>
<text x="63.7" y="78.5">14</text>
<text x="43.4" y="88.6">05</text>
<text x="43.4" y="86.1">07</text>
<text x="63.7" y="88.6">06</text>
<text x="63.7" y="86.1">08</text>
<text x="43.4" y="93.7">01</text>
<text x="43.4" y="91.2">03</text>
<text x="63.7" y="93.7">02</text>
<text x="63.7" y="91.2">04</text>
<text x="43.4" y="119.1">47</text>
<text x="43.4" y="116.6">49</text>
<text x="43.4" y="114">51</text>
<text x="63.7" y="119.1">48</text>
<text x="63.7" y="116.6">50</text>
<text x="63.7" y="114">52</text>
<text x="43.4" y="124.2">43</text>
<text x="43.4" y="121.7">45</text>
<text x="63.7" y="124.2">44</text>
<text x="63.7" y="121.7">46</text>
<text x="43.4" y="131.8">37</text>
<text x="43.4" y="129.3">39</text>
<text x="43.4" y="126.7">41</text>
<text x="63.7" y="131.8">38</text>
<text x="63.7" y="129.3">40</text>
<text x="63.7" y="126.7">42</text>
<text x="43.4" y="136.9">33</text>
<text x="43.4" y="134.4">35</text>
<text x="63.7" y="136.9">34</text>
<text x="63.7" y="134.4">36</text>
<text x="43.4" y="142">29</text>
<text x="43.4" y="139.4">31</text>
<text x="63.7" y="142">30</text>
<text x="63.7" y="139.4">32</text>
<text x="43.4" y="149.6">23</text>
<text x="43.4" y="147.1">25</text>
<text x="43.4" y="144.5">27</text>
<text x="63.7" y="149.6">24</text>
<text x="63.7" y="147.1">26</text>
<text x="63.7" y="144.5">28</text>
<text x="43.4" y="154.7">19</text>
<text x="43.4" y="152.1">21</text>
<text x="63.7" y="154.7">20</text>
<text x="63.7" y="152.1">22</text>
<text x="43.4" y="159.8">15</text>
<text x="43.4" y="157.2">17</text>
<text x="63.7" y="159.8">16</text>
<text x="63.7" y="157.2">18</text>
<text x="43.4" y="167.4">09</text>
<text x="43.4" y="164.8">11</text>
<text x="43.4" y="162.3">13</text>
<text x="63.7" y="167.4">10</text>
<text x="63.7" y="164.8">12</text>
<text x="63.7" y="162.3">14</text>
<text x="43.4" y="172.5">05</text>
<text x="43.4" y="169.9">07</text>
<text x="63.7" y="172.5">06</text>
<text x="63.7" y="169.9">08</text>
<text x="43.4" y="177.5">01</text>
<text x="43.4" y="175">03</text>
<text x="63.7" y="177.5">02</text>
<text x="63.7" y="175">04</text>
</g>
<g font-size="1.4" fill="#006464">
<text x="48" y="33.8">49</text>
<text x="48" y="31.2">51</text>
<text x="59" y="33.8">50</text>
<text x="59" y="31.2">52</text>
<text x="133" y="32">R72</text>
<text x="133.1" y="33.5">4k7</text>
<text x="223.2" y="33.2">R70</text>
<text x="223.3" y="34.8">5k1</text>
<text x="229.5" y="33.2">R71</text>
<text x="229.6" y="34.8">5k1</text>
<text x="48" y="41.4">43</text>
<text x="48" y="38.8">45</text>
<text x="48" y="36.3">47</text>
<text x="59" y="41.4">44</text>
<text x="59" y="38.8">46</text>
<text x="59" y="36.3">48</text>
<text x="108.3" y="37.6">A</text>
<text x="48" y="46.5">39</text>
<text x="48" y="43.9">41</text>
<text x="59" y="46.5">40</text>
<text x="59" y="43.9">42</text>
<text x="96.3" y="42.6">1</text>
<text x="96.3" y="45.2">2</text>
<text x="96.3" y="47.7">3</text>
<text x="108.3" y="42.6">5</text>
<text x="108.3" y="45.2">6</text>
<text x="108.3" y="47.7">7</text>
<text x="48" y="51.5">35</text>
<text x="48" y="49">37</text>
<text x="59" y="51.5">36</text>
<text x="59" y="49">38</text>
<text x="96.3" y="50.3">4</text>
<text x="108.3" y="50.3">8</text>
<text x="48" y="59.2">29</text>
<text x="48" y="56.6">31</text>
<text x="48" y="54.1">33</text>
<text x="59" y="59.2">30</text>
<text x="59" y="56.6">32</text>
<text x="59" y="54.1">34</text>
<text x="108.2" y="55.3">B</text>
<text x="48" y="64.2">25</text>
<text x="48" y="61.7">27</text>
<text x="59" y="64.2">26</text>
<text x="59" y="61.7">28</text>
<text x="48" y="71.9">19</text>
<text x="48" y="69.3">21</text>
<text x="48" y="66.8">23</text>
<text x="59" y="71.9">20</text>
<text x="59" y="69.3">22</text>
<text x="59" y="66.8">24</text>
<text x="48" y="76.9">15</text>
<text x="48" y="74.4">17</text>
<text x="59" y="76.9">16</text>
<text x="59" y="74.4">18</text>
<text x="48" y="82">11</text>
<text x="48" y="79.5">13</text>
<text x="59" y="82">12</text>
<text x="59" y="79.5">14</text>
<text x="48" y="89.6">05</text>
<text x="48" y="87.1">07</text>
<text x="48" y="84.6">09</text>
<text x="59" y="89.6">06</text>
<text x="59" y="87.1">08</text>
<text x="59" y="84.6">10</text>
<text x="48" y="94.7">01</text>
<text x="48" y="92.2">03</text>
<text x="59" y="94.7">02</text>
<text x="59" y="92.2">04</text>
<text x="48" y="117.6">49</text>
<text x="48" y="115">51</text>
<text x="59" y="117.6">50</text>
<text x="59" y="115">52</text>
<text x="48" y="125.2">43</text>
<text x="48" y="122.7">45</text>
<text x="48" y="120.1">47</text>
<text x="59" y="125.2">44</text>
<text x="59" y="122.7">46</text>
<text x="59" y="120.1">48</text>
<text x="48" y="130.3">39</text>
<text x="48" y="127.7">41</text>
<text x="59" y="130.3">40</text>
<text x="59" y="127.7">42</text>
<text x="48" y="137.9">33</text>
<text x="48" y="135.4">35</text>
<text x="48" y="132.8">37</text>
<text x="59" y="137.9">34</text>
<text x="59" y="135.4">36</text>
<text x="59" y="132.8">38</text>
<text x="48" y="143">29</text>
<text x="48" y="140.4">31</text>
<text x="59" y="143">30</text>
<text x="59" y="140.4">32</text>
<text x="48" y="148.1">25</text>
<text x="48" y="145.5">27</text>
<text x="59" y="148.1">26</text>
<text x="59" y="145.5">28</text>
<text x="48" y="155.7">19</text>
<text x="48" y="153.1">21</text>
<text x="48" y="150.6">23</text>
<text x="59" y="155.7">20</text>
<text x="59" y="153.1">22</text>
<text x="59" y="150.6">24</text>
<text x="48" y="160.8">15</text>
<text x="48" y="158.2">17</text>
<text x="59" y="160.8">16</text>
<text x="59" y="158.2">18</text>
<text x="48" y="165.8">11</text>
<text x="48" y="163.3">13</text>
<text x="59" y="165.8">12</text>
<text x="59" y="163.3">14</text>
<text x="48" y="173.5">05</text>
<text x="48" y="170.9">07</text>
<text x="48" y="168.4">09</text>
<text x="59" y="173.5">06</text>
<text x="59" y="170.9">08</text>
<text x="59" y="168.4">10</text>
<text x="48" y="178.5">01</text>
<text x="48" y="176">03</text>
<text x="59" y="178.5">02</text>
<text x="59" y="176">04</text>
</g>
</svg>
